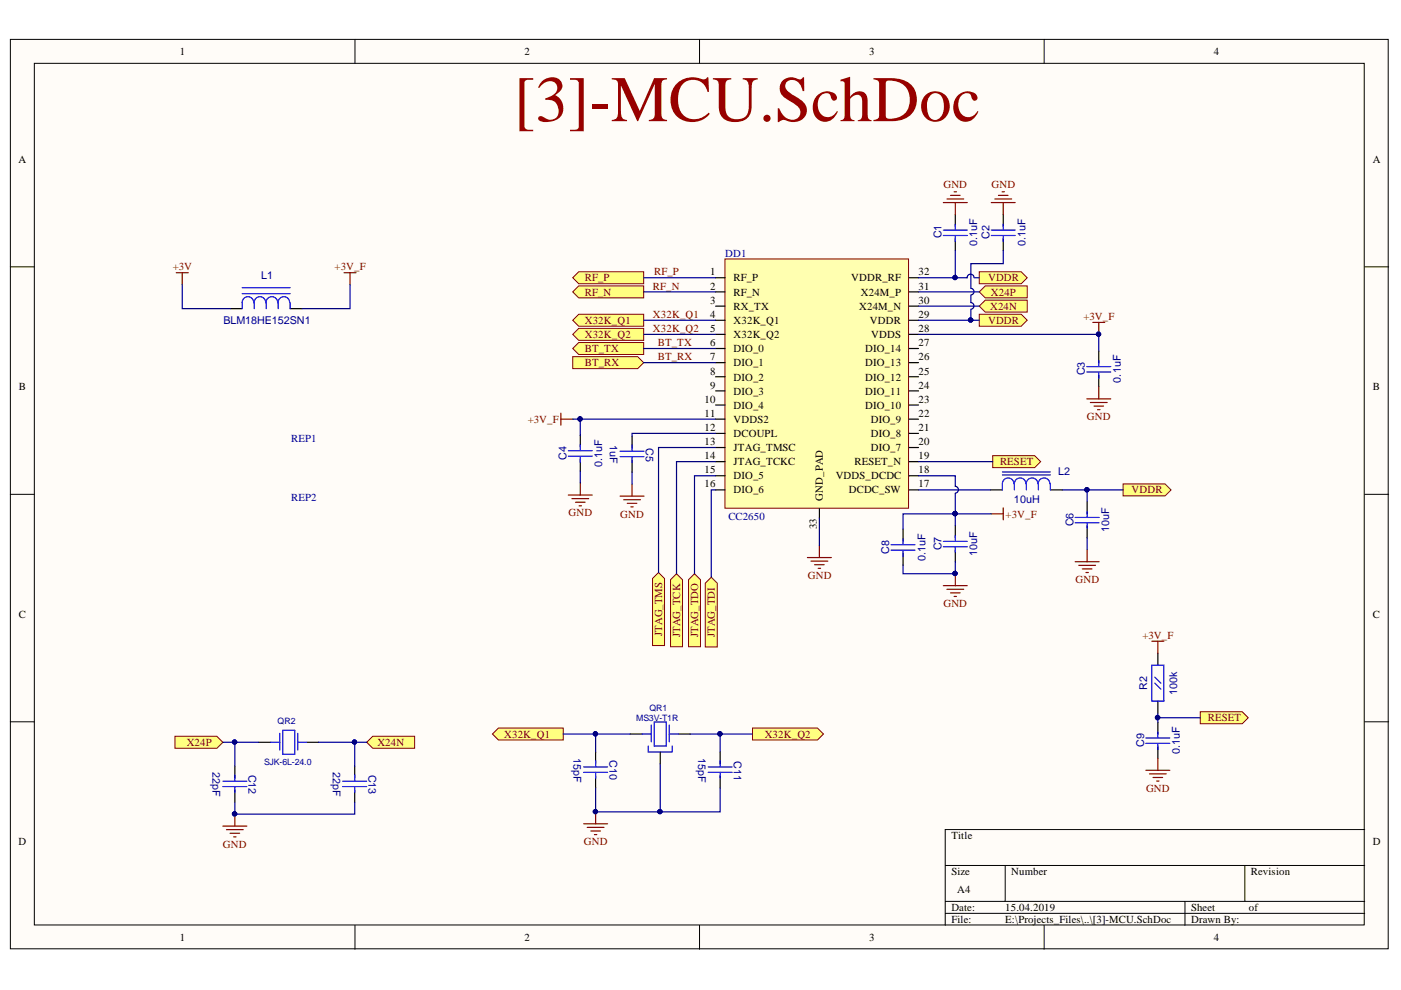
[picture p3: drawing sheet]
<svg xmlns="http://www.w3.org/2000/svg" width="297mm" height="210mm" viewBox="0 0 297 210" stroke-linecap="round" stroke-linejoin="round" font-family="sans-serif">
<g fill="#fffcf8" stroke="#000" stroke-width=".21">
<path d="M2.2 8.4h292.1v192.8h-292.1z"/>
<path d="M7.3 13.4h281.9v182.7h-281.9z"/>
</g>
<g fill="none" stroke="#000" stroke-width=".21">
<path d="M75.3 8.4v5M148.3 8.4v5M221.4 8.4v5M2.2 56.6h5.1M289.3 56.6h5.1M2.2 104.8h5.1M289.3 104.8h5.1M2.2 153h5.1M289.3 153h5.1M289.3 175.9h-88.9v20.3M75.3 196.2v5.1M148.3 196.2v5.1"/>
<path d="M200.4 183.5h88.9M200.4 191.1h88.9M200.4 193.7h88.9M213.1 183.5v7.6M221.4 196.2v5.1M251.2 191.1v5.1M263.9 183.5v7.6"/>
</g>
<path d="M48.8 65.4h2.5M61.5 65.4h2.6" fill="none" stroke="#000" stroke-width=".25"/>
<path d="M51.3 61h10.2M51.3 62.3h10.2M53.8 64.2a1.22 1.22 0 0 0-1.2-1.3 1.22 1.22 0 0 0-1.3 1.3v1.2M56.3 64.2a1.22 1.22 0 0 0-1.2-1.3 1.22 1.22 0 0 0-1.2 1.3v1.2M56.4 64.2v1.2M58.9 64.2a1.23 1.23 0 0 0-1.3-1.3 1.23 1.23 0 0 0-1.2 1.3M59 64.2v1.2M61.4 64.2a1.22 1.22 0 0 0-1.2-1.3 1.22 1.22 0 0 0-1.2 1.3M61.5 64.2v1.2" fill="none" stroke="#00f" stroke-width=".25"/>
<path d="M37.4 57.8h2.5M38.6 57.8v2.6M72.9 57.8h2.6M74.2 57.8v2.6" fill="none" stroke="#800000" stroke-width=".25"/>
<path d="M153.7 54.9h38.9v52.9h-38.9z" fill="#ffffb0" stroke="#800000" stroke-width=".21"/>
<g fill="none" stroke="#000" stroke-width=".25">
<path d="M151.7 58.9h2M192.7 58.9h2M151.7 61.9h2M151.7 64.9h2M151.7 67.9h2M151.7 70.9h2M151.7 73.9h2M151.7 76.9h2M151.7 79.9h2M192.7 61.9h2M192.7 64.9h2M192.7 67.9h2"/>
<path d="M192.7 70.9h2M192.7 73.9h2M192.7 76.9h2M192.7 79.9h2M151.7 82.9h2M151.7 85.9h2M151.7 88.9h2M151.7 91.9h2M151.7 94.9h2M151.7 97.9h2M192.7 82.9h2M192.7 85.9h2"/>
<path d="M192.7 88.9h2M192.7 91.9h2M192.7 94.9h2M192.7 97.9h2M151.7 100.9h2M151.7 103.9h2M173.7 107.9v2M192.7 100.9h2M192.7 103.9h2"/>
</g>
<g fill="#ffff80" stroke="#800000" stroke-width=".21">
<path d="M121.4 73.9l1.3-1.3h13.8v2.6h-13.8z" fill-rule="evenodd"/>
<path d="M121.4 75.6h13.8l1.3 1.3-1.3 1.3h-13.8z" fill-rule="evenodd"/>
</g>
<path d="M171.2 118.2h5.1M171.9 119h3.6M172.7 119.7h2M173.7 115.7v2.5M173.5 120.5h.5" fill="none" stroke="#800000" stroke-width=".25"/>
<g fill="#ffff80" stroke="#800000" stroke-width=".21">
<path d="M121.4 58.9l1.3-1.3h13.8v2.6h-13.8z" fill-rule="evenodd"/>
<path d="M121.4 61.9l1.3-1.3h13.8v2.6h-13.8z" fill-rule="evenodd"/>
</g>
<path d="M54.9 157.4h2.5M65 157.4h2.6M126.3 159.4v2.6M133.6 155.6h2.6M140 159.4v2.6M143.8 155.6h2.5M152.7 159.4v2.6M126.3 164.5v2.6M152.7 164.5v2.6" fill="none" stroke="#000" stroke-width=".25"/>
<g fill="none" stroke="#00f" stroke-width=".25">
<path d="M57.4 157.4h1.9M59.3 155.5v3.5M60 154.8h2.5v5.1h-2.5zM63.1 157.4h1.9M63.1 155.5v3.5M136.2 155.6h1.9M137.4 158.2v1.2h5.1v-1.2M138.1 153.7v3.6M138.7 153.1h2.5v5.1h-2.5zM141.9 153.7v3.6M141.9 155.6h1.9M123.7 163.8h5.1"/>
<path d="M123.7 162.6h5.1M126.3 161.3v1.2M126.3 163.8v1.2M150.1 163.8h5.1M150.1 162.6h5.1M152.7 161.3v1.2M152.7 163.8v1.2"/>
</g>
<g fill="#ffff80" stroke="#800000" stroke-width=".21">
<path d="M207.6 61.9l1.3-1.3h8.9v2.6h-8.9z" fill-rule="evenodd"/>
<path d="M207.6 64.9l1.3-1.3h8.9v2.6h-8.9z" fill-rule="evenodd"/>
</g>
<path d="M49.8 162.5v2.5M49.8 167.5v2.6M75.2 162.5v2.5M75.2 167.5v2.6" fill="none" stroke="#000" stroke-width=".25"/>
<path d="M47.3 166.8h5M47.3 165.6h5M49.8 164.3v1.2M49.8 166.8v1.2M72.7 166.8h5M72.7 165.6h5M75.2 164.3v1.2M75.2 166.8v1.2" fill="none" stroke="#00f" stroke-width=".25"/>
<path d="M47.3 175.1h5M48 175.9h3.6M48.8 176.7h2M49.5 177.4h.5M49.8 172.6v2.5" fill="none" stroke="#800000" stroke-width=".25"/>
<circle cx="49.7" cy="172.6" r=".46" fill="#000080" stroke="#000080" stroke-width=".21"/>
<path d="M77.7 157.4l1.3-1.3h8.9v2.5h-8.9z" fill-rule="evenodd" fill="#ffff80" stroke="#800000" stroke-width=".21"/>
<path d="M123 92.3v2.5M123 97.3v2.6M134 92.5v2.5M134 97.6v2.5M210 103.9h2.5M222.7 103.9h2.5M230.5 106.4v2.5M230.5 111.5v2.5" fill="none" stroke="#000" stroke-width=".25"/>
<g fill="none" stroke="#00f" stroke-width=".25">
<path d="M120.5 95.6h5.1M120.5 96.7h5.1M123 94.3v1.2M123 96.8v1.2M131.5 96.8h5M131.5 95.7h5M134 94.4v1.1M134 96.8v1.3M212.5 100.1h10.2M212.5 100.7h10.2M215 102.6a1.22 1.22 0 0 0-1.3-1.3 1.22 1.22 0 0 0-1.2 1.3v1.3M217.5 102.6a1.22 1.22 0 0 0-1.2-1.3 1.22 1.22 0 0 0-1.2 1.3v1.3"/>
<path d="M220 102.6a1.23 1.23 0 0 0-1.2-1.3 1.23 1.23 0 0 0-1.2 1.3v1.3M222.6 102.6a1.23 1.23 0 0 0-1.2-1.3 1.23 1.23 0 0 0-1.3 1.3l.1 1.3M222.7 102.6v1.3M228 109.7h5M228 110.9h5M230.5 108.5v1.2M230.5 111v1"/>
</g>
<g fill="none" stroke="#800000" stroke-width=".25">
<path d="M120.5 105h5.1M121.3 105.7h3.5M122 106.5h2M122.8 107.2h.5M123 102.4v2.6M131.5 105.2h5M132.2 106h3.6M133 106.7h2M133.8 107.5h.5M134 102.7v2.5M228 119.1h5M228.7 119.9h3.6"/>
<path d="M230.5 116.6v2.5M229.5 120.6h2M230.2 121.4h.5"/>
</g>
<g fill="#ffff80" stroke="#800000" stroke-width=".21">
<path d="M238.1 102.6h8.9l1.3 1.3-1.3 1.2h-8.9z" fill-rule="evenodd"/>
<path d="M207.6 57.6h8.9l1.3 1.3-1.3 1.3h-8.9z" fill-rule="evenodd"/>
<path d="M207.6 66.6h8.9l1.3 1.3-1.3 1.3h-8.9z" fill-rule="evenodd"/>
</g>
<path d="M233 74.4v2.6M233 79.5v2.5M202.5 111.5v2.5M202.5 116.6v2.5" fill="none" stroke="#000" stroke-width=".25"/>
<path d="M230.4 77.7h5.1M230.4 78.9h5.1M233 76.5v1.2M233 79v1.2M200 114.8h5.1M200 115.9h5.1M202.5 113.5v1.3M202.5 116.1v1" fill="none" stroke="#00f" stroke-width=".25"/>
<g fill="none" stroke="#800000" stroke-width=".25">
<path d="M231.7 68.4h2.5M233 68.4v2.5M230.4 84.6h5.1M231.2 85.3h3.5M231.9 86.1h2.1M232.7 86.9h.5M233 82v2.6M210.2 108.9h2.5M212.7 107.7v2.5M200 124.2h5.1M200.8 124.9h3.5M201.5 125.7h2.1"/>
<path d="M202.3 126.5h.5M202.5 121.6v2.6"/>
</g>
<g fill="#000080" stroke="#000080" stroke-width=".21">
<circle cx="202.5" cy="121.6" r=".46"/>
<circle cx="232.9" cy="70.8" r=".46"/>
</g>
<g fill="#ffff80" stroke="#800000" stroke-width=".21">
<path d="M138.4 122.7l1.2-1.3 1.3 1.3v14.2h-2.5z" fill-rule="evenodd"/>
<path d="M142.2 122.9l1.2-1.3 1.3 1.3v14.2h-2.5z" fill-rule="evenodd"/>
<path d="M146 122.9l1.2-1.3 1.3 1.3v14.2h-2.5z" fill-rule="evenodd"/>
<path d="M149.5 123.6l1.3-1.2 1.3 1.2v13.6h-2.6z" fill-rule="evenodd"/>
</g>
<path d="M202.5 45.5v2.5M202.5 50.6v2.5M212.7 45.5v2.5M212.7 50.6v2.5" fill="none" stroke="#000" stroke-width=".25"/>
<path d="M200 48.8h5.1M200 49.9h5.1M202.5 47.5v1.3M202.5 50.1v1.2M210.2 48.8h5M210.2 49.9h5M212.7 47.5v1.3M212.7 50.1v1.2" fill="none" stroke="#00f" stroke-width=".25"/>
<path d="M200 42.9h5.1M200.8 42.2h3.5M201.5 41.4h2.1M202.3 40.7h.5M202.5 42.9v2.6M210.2 42.9h5M210.9 42.2h3.6M211.7 41.4h2M212.5 40.7h.5M212.7 42.9v2.6M118.9 87.6v2.5M118.9 88.9h2.6" fill="none" stroke="#800000" stroke-width=".25"/>
<path d="M37.1 156.1h8.9l1.3 1.3-1.3 1.2h-8.9z" fill-rule="evenodd" fill="#ffff80" stroke="#800000" stroke-width=".21"/>
<path d="M123.7 174.7h5.1M124.5 175.4h3.6M125.3 176.2h2M126 177h.5M126.3 172.1v2.6" fill="none" stroke="#800000" stroke-width=".25"/>
<circle cx="126.2" cy="172.1" r=".46" fill="#000080" stroke="#000080" stroke-width=".21"/>
<g fill="#ffff80" stroke="#800000" stroke-width=".21">
<path d="M121.4 67.9l1.3-1.3h13.8v2.6h-13.8z" fill-rule="evenodd"/>
<path d="M121.4 70.9l1.3-1.3h13.8v2.6h-13.8z" fill-rule="evenodd"/>
<path d="M104.4 155.6l1.3-1.2h13.7v2.5h-13.7z" fill-rule="evenodd"/>
<path d="M159.5 154.4h13.8l1.3 1.2-1.3 1.3h-13.8z" fill-rule="evenodd"/>
</g>
<path d="M245.5 153.2v2.5M245.5 158.2v2.6" fill="none" stroke="#000" stroke-width=".25"/>
<path d="M242.9 156.5h5.1M242.9 157.6h5.1M245.5 155.2v1.2M245.5 157.7v1.2" fill="none" stroke="#00f" stroke-width=".25"/>
<path d="M210.5 96.6h8.9l1.2 1.3-1.2 1.2h-8.9z" fill-rule="evenodd" fill="#ffff80" stroke="#800000" stroke-width=".21"/>
<path d="M245.5 138.5v2.5M245.5 148.6v2.6" fill="none" stroke="#000" stroke-width=".25"/>
<path d="M244.2 141h2.6v7.6h-2.6zM244.9 144.8l1.2 1.3M244.9 143.6l1.2 1.2" fill="none" stroke="#00f" stroke-width=".25"/>
<path d="M254.5 150.9h8.9l1.2 1.3-1.2 1.2h-8.9z" fill-rule="evenodd" fill="#ffff80" stroke="#800000" stroke-width=".21"/>
<path d="M244.2 136h2.6M245.5 136v2.5M242.9 163.3h5.1M243.7 164.1h3.6M244.5 164.8h2M245.2 165.6h.5M245.5 160.8v2.5" fill="none" stroke="#800000" stroke-width=".25"/>
<path d="M191.5 112.2v2.5M191.5 117.3v2.5" fill="none" stroke="#000" stroke-width=".25"/>
<path d="M188.9 115.5h5.1M188.9 116.6h5.1M191.5 114.3v1.2M191.5 116.8v1.2" fill="none" stroke="#00f" stroke-width=".25"/>
<g fill="none" stroke="#000080" stroke-width=".25">
<path d="M136.5 58.9h15.2M194.7 58.9h7.8M202.5 53.1v5.8h2.6a.71 .71 0 0 1 .7-.8 .71 .71 0 0 1 .7 .8M206.6 58.9h1M212.7 53.1v2.8h-6.9v5.2a.71 .71 0 0 1 .7 .7 .71 .71 0 0 1-.7 .7M38.6 60.4v5h10.2M74.2 60.4v5h-10.1M136.5 73.9h15.2M136.5 76.9h15.2M136.5 61.9h15.2M136.5 67.9h15.2M136.5 70.9h15.2"/>
<path d="M194.7 67.9h12.9M194.7 70.9h38.3v3.5M194.7 61.9h12.9M194.7 64.9h12.9M205.8 62.6v1.5a.71 .71 0 0 1 .7 .8 .71 .71 0 0 1-.7 .7M205.8 65.7v2.2M121.5 88.9h1.5M123 99.9v2.5M151.7 91.9h-17.7v.6M151.7 88.9h-28.7v3.4M151.7 94.9h-12.1v26.5M151.7 97.9h-8.3v23.7"/>
<path d="M194.7 97.9h15.8M134 100.1v2.6M151.7 100.9h-4.5v20.7M151.7 103.9h-.9v18.5M173.7 109.9v5.8M194.7 100.9h7.8v2.2a.72 .72 0 0 1 .7 .7 .72 .72 0 0 1-.7 .8M194.7 103.9h15.3M202.5 104.6v4.3h7.7M202.5 119.1v2.5h-11v-1.8M202.5 111.5v-2.6h-11v3.3M225.2 103.9h5.3v2.5M230.5 103.9h7.6"/>
<path d="M230.5 114v2.6M47.3 157.4h2.5M54.9 157.4h-5.1v5.1M67.6 157.4h7.6v5.1M75.2 157.4h2.5M119.4 155.6h6.9M133.6 155.6h-7.3v3.8M146.3 155.6h6.4v3.8M152.7 155.6h6.8M245.5 151.2v2M245.5 152.2h9M49.8 170.1v2.5h25.4v-2.5"/>
<path d="M126.3 167.1v5h13.7M140 162v10.1h12.7v-5"/>
</g>
<g fill="#000080" stroke="#000080" stroke-width=".21">
<circle cx="49.7" cy="157.3" r=".46"/>
<circle cx="75.2" cy="157.3" r=".46"/>
<circle cx="49.7" cy="172.6" r=".46"/>
<circle cx="230.4" cy="103.8" r=".46"/>
<circle cx="205.8" cy="67.9" r=".46"/>
<circle cx="202.5" cy="108.9" r=".46"/>
<circle cx="202.5" cy="58.8" r=".46"/>
<circle cx="139.9" cy="172.1" r=".46"/>
<circle cx="152.6" cy="155.6" r=".46"/>
<circle cx="126.2" cy="155.6" r=".46"/>
<circle cx="126.2" cy="172.1" r=".46"/>
<circle cx="123" cy="88.8" r=".46"/>
<circle cx="232.9" cy="70.8" r=".46"/>
<circle cx="245.4" cy="152.1" r=".47"/>
<circle cx="202.5" cy="121.6" r=".46"/>
</g>
<text font-size="13.8" fill="#980000" x="108.9" y="25.7">[3]-MCU.SchDoc</text>
<g font-size="2.3">
<text x="38.1" y="11.7">1</text>
<text x="111.2" y="11.7">2</text>
<text x="184.3" y="11.7">3</text>
<text x="257.4" y="11.7">4</text>
<text x="3.9" y="34.5">A</text>
<text x="291.1" y="34.5">A</text>
<text x="150.5" y="58.4">1</text>
<text x="155.5" y="59.7">RF_P</text>
<text x="180.5" y="59.7">VDDR_RF</text>
<text x="194.8" y="58.4">32</text>
<text x="150.5" y="61.4">2</text>
<text x="150.5" y="64.4">3</text>
<text x="155.5" y="62.7">RF_N</text>
<text x="155.5" y="65.7">RX_TX</text>
<text x="182.2" y="65.7">X24M_N</text>
<text x="182.5" y="62.7">X24M_P</text>
<text x="194.8" y="64.4">30</text>
<text x="194.8" y="61.4">31</text>
<text x="150.5" y="67.4">4</text>
<text x="150.5" y="70.4">5</text>
<text x="155.5" y="68.7">X32K_Q1</text>
<text x="155.5" y="71.7">X32K_Q2</text>
<text x="184.5" y="68.7">VDDR</text>
<text x="184.7" y="71.7">VDDS</text>
<text x="194.8" y="70.4">28</text>
<text x="194.8" y="67.4">29</text>
<text x="150.5" y="73.4">6</text>
<text x="150.5" y="76.4">7</text>
<text x="155.5" y="74.7">DIO_0</text>
<text x="155.5" y="77.7">DIO_1</text>
<text x="183.4" y="77.7">DIO_13</text>
<text x="183.4" y="74.7">DIO_14</text>
<text x="194.8" y="76.4">26</text>
<text x="194.8" y="73.4">27</text>
<text x="4" y="82.7">B</text>
<text x="150.5" y="79.4">8</text>
<text x="150.5" y="82.4">9</text>
<text x="155.5" y="80.7">DIO_2</text>
<text x="155.5" y="83.7">DIO_3</text>
<text x="183.4" y="83.7">DIO_11</text>
<text x="183.4" y="80.7">DIO_12</text>
<text x="194.8" y="82.4">24</text>
<text x="194.8" y="79.4">25</text>
<text x="291.1" y="82.7">B</text>
<text x="149.4" y="85.4">10</text>
<text x="149.4" y="88.4">11</text>
<text x="155.5" y="86.7">DIO_4</text>
<text x="155.5" y="89.7">VDDS2</text>
<text x="183.4" y="86.7">DIO_10</text>
<text x="184.6" y="89.7">DIO_9</text>
<text x="194.8" y="88.4">22</text>
<text x="194.8" y="85.4">23</text>
<text x="149.4" y="91.3">12</text>
<text x="149.4" y="94.4">13</text>
<text x="155.5" y="92.6">DCOUPL</text>
<text x="155.5" y="95.7">JTAG_TMSC</text>
<text x="184.6" y="95.7">DIO_7</text>
<text x="184.6" y="92.6">DIO_8</text>
<text x="194.8" y="94.4">20</text>
<text x="194.8" y="91.3">21</text>
<text x="149.4" y="97.3">14</text>
<text x="149.4" y="100.4">15</text>
<text x="155.5" y="98.6">JTAG_TCKC</text>
<text x="155.5" y="101.7">DIO_5</text>
<text x="177.2" y="101.7">VDDS_DCDC</text>
<text x="181.2" y="98.6">RESET_N</text>
<text x="194.8" y="100.4">18</text>
<text x="194.8" y="97.3">19</text>
<text x="149.4" y="103.3">16</text>
<text x="155.5" y="104.6">DIO_6</text>
<text x="174.5" y="106.1" transform="rotate(-90 174.5 106.1)">GND_PAD</text>
<text x="180" y="104.6">DCDC_SW</text>
<text x="194.8" y="103.3">17</text>
<text x="173.2" y="112.2" transform="rotate(-90 173.2 112.2)">33</text>
<text x="4" y="131">C</text>
<text x="291.1" y="131">C</text>
<text x="3.9" y="179.2">D</text>
<text x="201.7" y="177.9">Title</text>
<text x="291.1" y="179.2">D</text>
<text x="201.7" y="185.6">Size</text>
<text x="214.4" y="185.6">Number</text>
<text x="265.2" y="185.6">Revision</text>
<text x="203" y="189.4">A4</text>
<text x="201.7" y="193.2">Date:</text>
<text x="201.7" y="195.7">File:</text>
<text x="213.1" y="193.2">15.04.2019</text>
<text x="213.1" y="195.7">E:\Projects_Files\..\[3]-MCU.SchDoc</text>
<text x="252.5" y="193.2">Sheet</text>
<text x="252.5" y="195.7">Drawn By:</text>
<text x="264.8" y="193.2">of</text>
<text x="38.1" y="199.5">1</text>
<text x="111.2" y="199.5">2</text>
<text x="184.3" y="199.5">3</text>
<text x="257.4" y="199.5">4</text>
</g>
<g font-size="2.3" fill="#800000">
<text x="200" y="39.9">GND</text>
<text x="210.2" y="39.9">GND</text>
<text x="36.6" y="57.3">+3V</text>
<text x="71" y="57.3">+3V_F</text>
<text x="124" y="59.7">RF_P</text>
<text x="138.7" y="58.4">RF_P</text>
<text x="209.5" y="59.7">VDDR</text>
<text x="124" y="62.7">RF_N</text>
<text x="138.4" y="61.4">RF_N</text>
<text x="209.9" y="65.7">X24N</text>
<text x="210.1" y="62.7">X24P</text>
<text x="124" y="68.7">X32K_Q1</text>
<text x="124" y="71.7">X32K_Q2</text>
<text x="138.4" y="67.4">X32K_Q1</text>
<text x="138.4" y="70.4">X32K_Q2</text>
<text x="209.5" y="68.7">VDDR</text>
<text x="229.7" y="67.9">+3V_F</text>
<text x="124" y="74.7">BT_TX</text>
<text x="124" y="77.7">BT_RX</text>
<text x="139.5" y="73.4">BT_TX</text>
<text x="139.5" y="76.4">BT_RX</text>
<text x="111.9" y="89.7">+3V_F</text>
<text x="230.5" y="89.1">GND</text>
<text x="212" y="98.6">RESET</text>
<text x="239.9" y="104.6">VDDR</text>
<text x="120.5" y="109.5">GND</text>
<text x="131.5" y="109.8">GND</text>
<text x="213.2" y="109.8">+3V_F</text>
<text x="171.3" y="122.8">GND</text>
<text x="228" y="123.7">GND</text>
<text x="200" y="128.8">GND</text>
<text x="140.4" y="134.9" transform="rotate(-90 140.4 134.9)">JTAG_TMS</text>
<text x="144.2" y="135" transform="rotate(-90 144.2 135)">JTAG_TCK</text>
<text x="148" y="135.1" transform="rotate(-90 148 135.1)">JTAG_TDO</text>
<text x="151.6" y="135.1" transform="rotate(-90 151.6 135.1)">JTAG_TDI</text>
<text x="242.2" y="135.4">+3V_F</text>
<text x="256.1" y="152.9">RESET</text>
<text x="39.6" y="158.2">X24P</text>
<text x="80" y="158.2">X24N</text>
<text x="106.9" y="156.4">X32K_Q1</text>
<text x="162.1" y="156.4">X32K_Q2</text>
<text x="243" y="167.9">GND</text>
<text x="47.3" y="179.7">GND</text>
<text x="123.8" y="179.2">GND</text>
</g>
<g font-size="2.3" fill="#000080">
<text x="199.6" y="50.5" transform="rotate(-90 199.6 50.5)">C1</text>
<text x="207.2" y="52.1" transform="rotate(-90 207.2 52.1)">0.1uF</text>
<text x="209.8" y="50.7" transform="rotate(-90 209.8 50.7)">C2</text>
<text x="217.4" y="52.1" transform="rotate(-90 217.4 52.1)">0.1uF</text>
<text x="55.4" y="59.2">L1</text>
<text x="153.8" y="54.4">DD1</text>
<text x="47.4" y="68.8">BLM18HE152SN1</text>
<text x="230" y="79.6" transform="rotate(-90 230 79.6)">C3</text>
<text x="237.6" y="81.1" transform="rotate(-90 237.6 81.1)">0.1uF</text>
<text x="61.7" y="93.6">REP1</text>
<text x="129.3" y="94.4" transform="rotate(90 129.3 94.4)">1uF</text>
<text x="136.9" y="94.9" transform="rotate(90 136.9 94.9)">C5</text>
<text x="120.1" y="97.4" transform="rotate(-90 120.1 97.4)">C4</text>
<text x="127.7" y="98.9" transform="rotate(-90 127.7 98.9)">0.1uF</text>
<text x="224.4" y="100.7">L2</text>
<text x="61.7" y="106.3">REP2</text>
<text x="215" y="106.6">10uH</text>
<text x="154.4" y="110.4">CC2650</text>
<text x="227.6" y="111.6" transform="rotate(-90 227.6 111.6)">C6</text>
<text x="235.2" y="112.7" transform="rotate(-90 235.2 112.7)">10uF</text>
<text x="188.5" y="117.5" transform="rotate(-90 188.5 117.5)">C8</text>
<text x="196.2" y="118.9" transform="rotate(-90 196.2 118.9)">0.1uF</text>
<text x="199.6" y="116.7" transform="rotate(-90 199.6 116.7)">C7</text>
<text x="207.2" y="117.8" transform="rotate(-90 207.2 117.8)">10uF</text>
<text x="243.2" y="146.3" transform="rotate(-90 243.2 146.3)">R2</text>
<text x="249.6" y="147.3" transform="rotate(-90 249.6 147.3)">100k</text>
<text x="121.6" y="160.7" transform="rotate(90 121.6 160.7)">15pF</text>
<text x="129.2" y="161.2" transform="rotate(90 129.2 161.2)">C10</text>
<text x="148" y="160.7" transform="rotate(90 148 160.7)">15pF</text>
<text x="155.6" y="161.4" transform="rotate(90 155.6 161.4)">C11</text>
<text x="242.6" y="158.3" transform="rotate(-90 242.6 158.3)">C9</text>
<text x="250.2" y="159.9" transform="rotate(-90 250.2 159.9)">0.1uF</text>
<text x="45.1" y="163.8" transform="rotate(90 45.1 163.8)">22pF</text>
<text x="52.7" y="164.3" transform="rotate(90 52.7 164.3)">C12</text>
<text x="70.5" y="163.8" transform="rotate(90 70.5 163.8)">22pF</text>
<text x="78.1" y="164.3" transform="rotate(90 78.1 164.3)">C13</text>
</g>
<g font-size="1.9" fill="#000080">
<text x="58.9" y="153.4">QR2</text>
<text x="134.9" y="152.9">MS3V-T1R</text>
<text x="137.7" y="150.8">QR1</text>
<text x="56" y="162.2">SJK-6L-24.0</text>
</g>
</svg>
